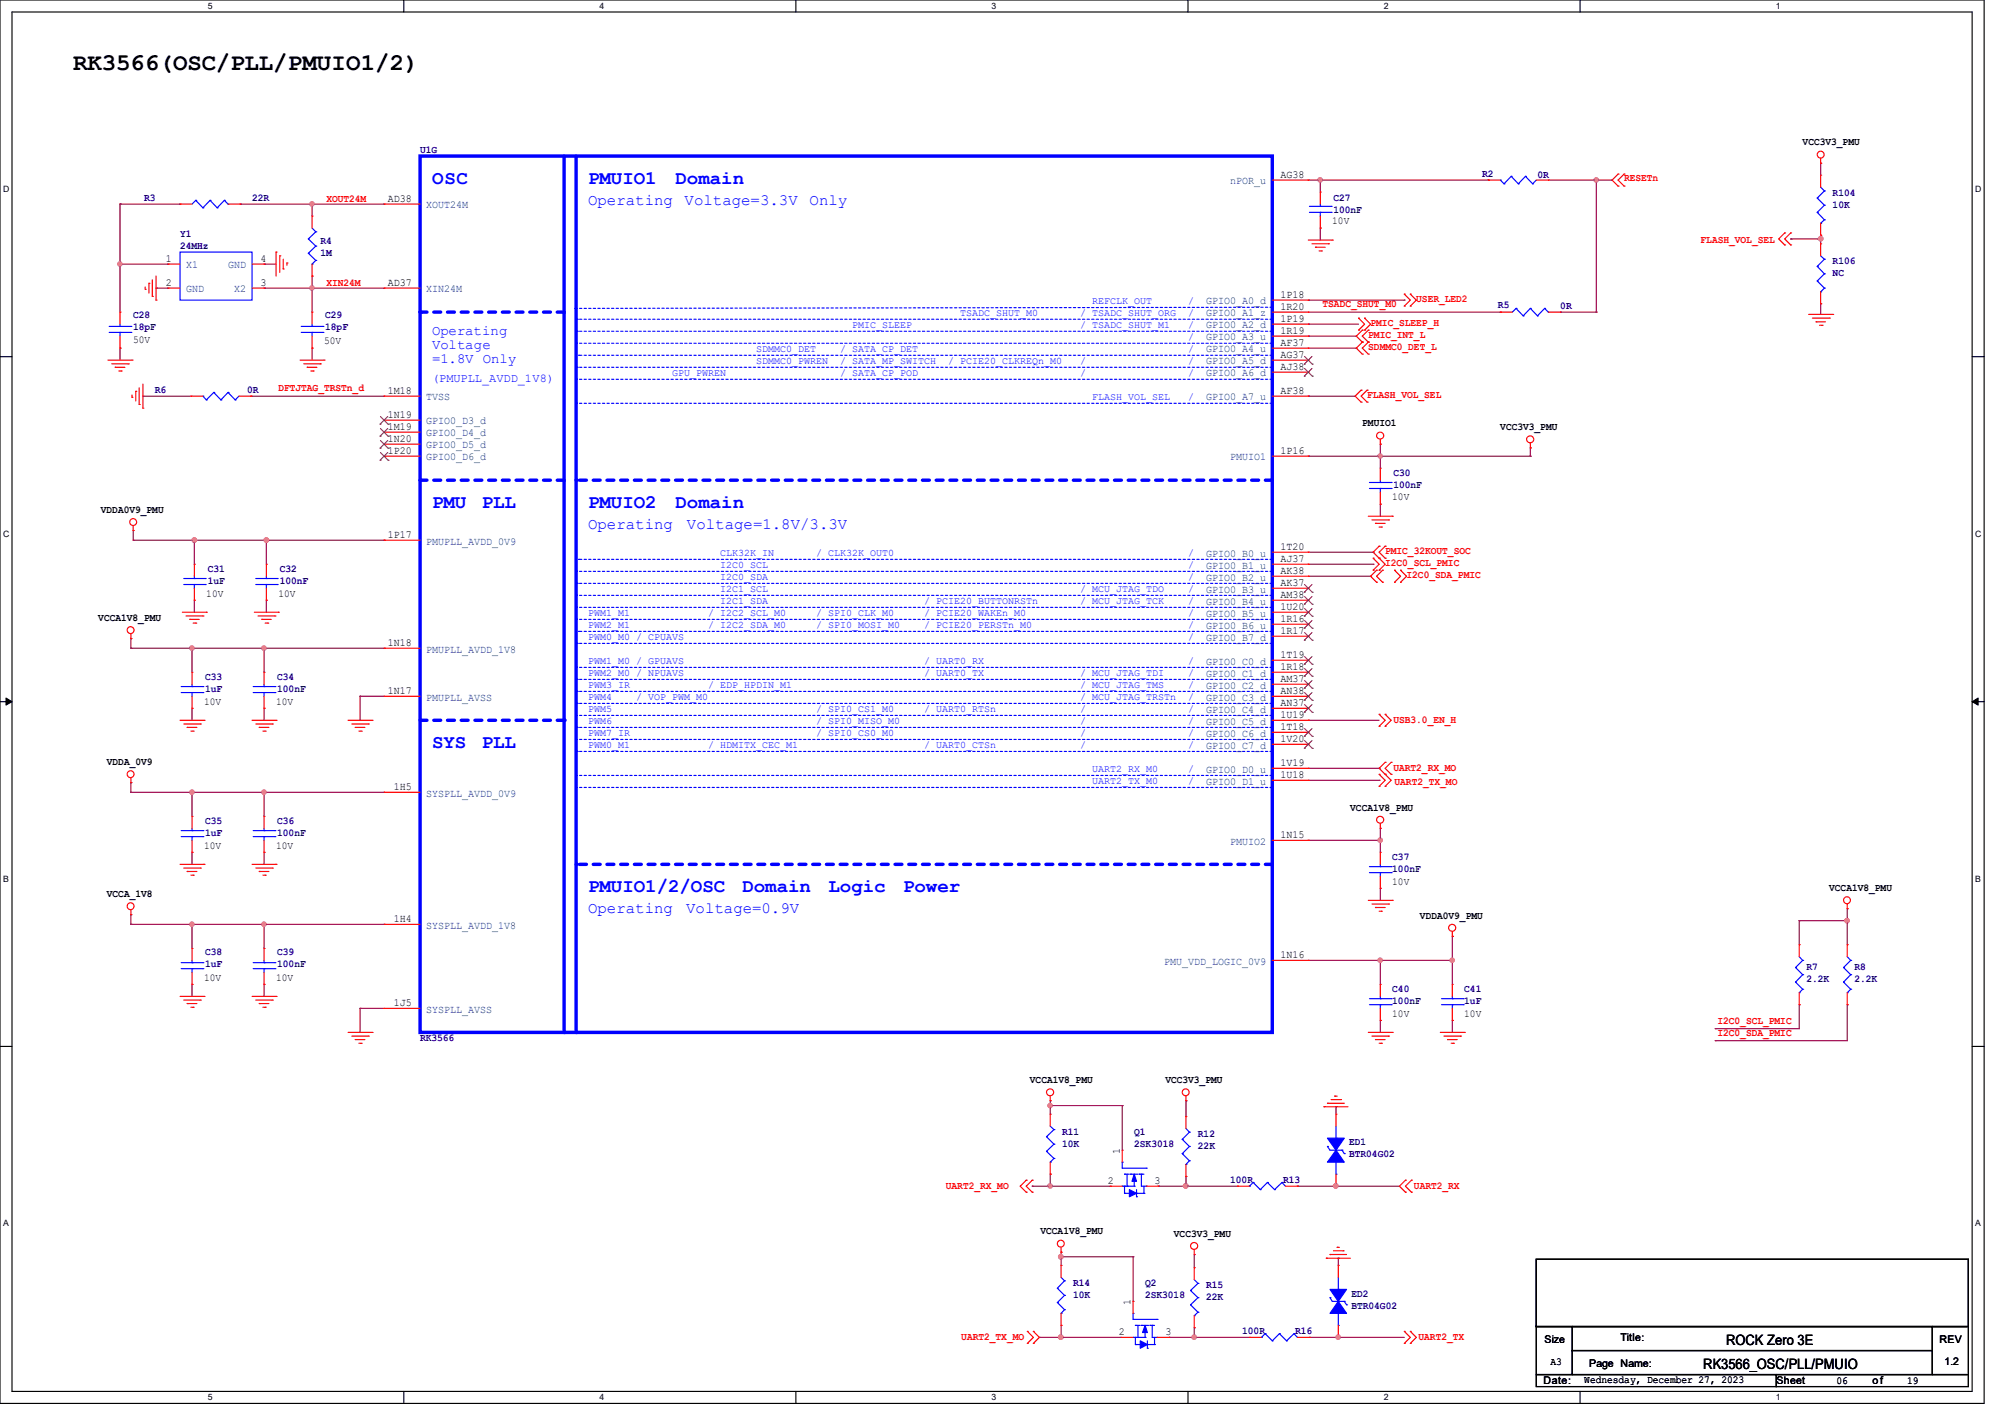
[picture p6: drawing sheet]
<svg xmlns="http://www.w3.org/2000/svg" width="297mm" height="210mm" viewBox="0 0 297 210" stroke-linecap="round" stroke-linejoin="round" font-family="sans-serif">
<path d="M0 0h293.9v207.9h-293.9zM1.8 1.8h290.3v204.3h-290.3z" fill="none" stroke="#000" stroke-width=".17"/>
<g fill="#fff">
<path d="M30.8 .2h.7v1.4h-.7z"/>
<path d="M30.8 206.2h.7v1.4h-.7z"/>
</g>
<path d="M59.8 0v1.8M59.8 206.1v1.8" fill="none" stroke="#000" stroke-width=".17"/>
<g fill="#fff">
<path d="M88.8 .2h.7v1.4h-.7z"/>
<path d="M88.8 206.2h.7v1.4h-.7z"/>
</g>
<path d="M117.9 0v1.8M117.9 206.1v1.8" fill="none" stroke="#000" stroke-width=".17"/>
<g fill="#fff">
<path d="M146.9 .2h.7v1.4h-.7z"/>
<path d="M146.9 206.2h.7v1.4h-.7z"/>
</g>
<path d="M176 0v1.8M176 206.1v1.8" fill="none" stroke="#000" stroke-width=".17"/>
<g fill="#fff">
<path d="M205 .2h.7v1.4h-.7z"/>
<path d="M205 206.2h.7v1.4h-.7z"/>
</g>
<path d="M234.1 0v1.8M234.1 206.1v1.8" fill="none" stroke="#000" stroke-width=".17"/>
<g fill="#fff">
<path d="M263.1 .2h.6v1.4h-.6z"/>
<path d="M263.1 206.2h.6v1.4h-.6z"/>
<path d="M.5 27.3h.9v1.4h-.9z"/>
<path d="M292.6 27.3h.9v1.4h-.9z"/>
<path d="M.5 78.4h.9v1.4h-.9z"/>
<path d="M292.6 78.4h.9v1.4h-.9z"/>
</g>
<path d="M0 52.8h1.8M292.1 52.8h1.8" fill="none" stroke="#000" stroke-width=".17"/>
<g fill="#fff">
<path d="M.5 129.5h.8v1.4h-.8z"/>
<path d="M292.6 129.5h.8v1.4h-.8z"/>
</g>
<path d="M0 103.9h1.8M292.1 103.9h1.8" fill="none" stroke="#000" stroke-width=".17"/>
<path d="M.9 103.4l.9 .5-.9 .5zM292.1 103.9l.9-.5v1z" fill="#000" stroke="#000" stroke-width=".15"/>
<g fill="#fff">
<path d="M.5 180.5h.8v1.4h-.8z"/>
<path d="M292.6 180.5h.8v1.4h-.8z"/>
</g>
<path d="M0 155h1.8M292.1 155h1.8M227.6 186.5h64v10h-64zM227.6 196.5h5.3v7.1h-5.3zM232.9 196.5h53.4v3.5h-53.4zM286.3 196.5h5.3v7.1h-5.3zM227.6 203.6h35.5v1.8h-35.5zM232.9 200h53.4v3.6h-53.4zM263.1 203.6h28.5v1.8h-28.5z" fill="none" stroke="#000" stroke-width=".17"/>
<g fill="none" stroke="#800040" stroke-width=".17">
<path d="M17.8 39.1h.1M17.8 30.2h.1M17.8 30.2v16M17.8 30.2h8.9M17.8 39.1h7.1M35.6 30.2h.1M35.6 30.2h21.3M39.1 39.1h.1M39.1 39.1h1.8M46.2 30.2h.1M46.2 30.2v1.8M193.8 26.7h26.7"/>
<path d="M195.6 26.7h.1M195.6 33.8h.1M195.6 26.7v1.7M195.6 33.8v1.8M220.5 26.7h.1M229.4 26.7h9.4M236.5 26.7h.1M236.5 26.7v19.5M265.3 35.4h.1M265.3 35.4h4.4M269.7 24.2h.1M269.7 34.8h.1"/>
<path d="M269.7 35.4h.1M269.7 24.2v1.8M269.7 34.8v1.3M17.8 51.6h.1M17.8 51.6v1.7M21.2 58.7h.1M21.2 58.7h7.1M23.1 42.7h.1M23.1 42.7h1.8M37.2 58.7h.1M37.2 58.7h19.7M39.1 42.7h.1"/>
<path d="M39.1 42.7h17.8M46.2 51.6h.1M46.2 40.9h.1M46.2 42.7h.1M46.2 40.9v5.3M46.2 51.6v1.7M193.8 58.7h.1M193.8 48h.1M193.8 49.8h.1M193.8 58.7h6.9M193.8 46.2h28.4M193.8 48h7.5"/>
<path d="M193.8 49.8h7.1M193.8 51.6h7.1M193.8 44.4h14.2M200.9 51.6h.1M208 44.4h.1M222.2 46.2h.1M231.1 46.2h.1M231.1 46.2h5.4M236.5 46.2h.1M269.7 45h.1M269.7 45v1.6M19.7 78.6h.1"/>
<path d="M19.7 78.6v1.4M193.8 67.6h.1M193.8 67.6h32.9M204.5 65.8h.1M204.5 67.6h.1M204.5 74.7h.1M204.5 65.8v3.5M204.5 74.7v1.8M226.7 67.6h.1M226.7 66.3h.1M226.7 66.3v1.3M19.4 96h.1"/>
<path d="M19.4 94.6h.1M19.4 96h37.5M19.4 94.6v1.4M19.7 80h.1M19.7 80h37.2M28.4 96h.1M28.4 96v3.6M28.8 80h.1M28.8 88.9h.1M28.8 80v3.6M28.8 88.9v1.8M39.1 96h.1"/>
<path d="M39.1 96v3.6M39.5 80h.1M39.5 88.9h.1M39.5 80v3.6M39.5 88.9v1.8M56.9 96h.1M56.9 80h.1M193.8 81.8h9.6M193.8 83.6h9.6M193.8 85.3h9.2M203 85.3h.1M203.4 81.8h.1"/>
<path d="M203.4 83.6h.1M19.4 117.3h.1M19.4 115.9h.1M19.4 115.9v1.4M19.4 117.3h37.5M28.4 104.9h.1M28.4 117.3h.1M28.4 104.9v1.8M28.4 117.3v3.6M39.1 104.9h.1M39.1 117.3h.1M39.1 104.9v1.8"/>
<path d="M39.1 117.3v3.6M53.3 103.1h.1M53.3 103.1h3.6M53.3 103.1v3.6M56.9 117.3h.1M193.8 106.7h.1M193.8 106.7h10.5M193.8 113.8h10.5M193.8 115.6h10.5M204.3 113.8h.1M204.3 115.6h.1M19.4 136.9h.1"/>
<path d="M19.4 135.5h.1M19.4 135.5v1.4M19.4 136.9h37.5M28.4 126.2h.1M28.4 136.9h.1M28.4 126.2v1.8M28.4 136.9v3.6M39.1 136.9h.1M39.1 126.2h.1M39.1 126.2v1.8M39.1 136.9v3.6M56.9 136.9h.1"/>
<path d="M193.8 124.5h.1M193.8 124.5h10.7M204.5 124.5h.1M204.5 131.6h.1M204.5 122.7h.1M204.5 122.7v3.5M204.5 131.6v1.7M215.1 138.7h.1M215.1 138.7v7.1M266.5 136.4h.1M266.5 136.4v3.5M266.5 136.4h7.1"/>
<path d="M273.6 134.6h.1M273.6 136.4h.1M273.6 134.6v5.3M28.4 145.8h.1M28.4 145.8v1.8M39.1 145.8h.1M39.1 145.8v1.8M53.3 149.4h.1M53.3 149.4v3.5M53.3 149.4h3.6M193.8 142.2h21.3M204.5 142.2h.1"/>
<path d="M204.5 151.1h.1M204.5 142.2v3.6M204.5 151.1v1.8M215.1 142.2h.1M215.1 151.1h.1M215.1 151.1v1.8M254.1 152.4h.1M254.1 154.1h.1M266.5 148.8h.1M266.5 148.8v3.6h-12.4M273.6 148.8h.1M273.6 148.8v5.3h-19.5"/>
<path d="M152.9 175.7h.1M152.9 175.7h11.6M155.6 163h.1M155.6 173.9h.1M155.6 175.7h.1M155.6 163.7h.1M155.6 163v2M155.6 173.9v1.8M155.6 163.7h10.6M166.2 163.7h.1M166.2 163.7v6.6M171.6 175.7h.1"/>
<path d="M171.6 175.7h11.7M175.7 163h.1M175.7 174.2h.1M175.7 175.7h.1M175.7 163v2.4M175.7 174.2v1.5M192.2 175.7h.1M192.2 175.7h15.1M197.9 175.7h.1M197.9 163.9h.1M197.9 163.9v1.1M154 198.1h.1"/>
<path d="M154 198.1h12.1M157.2 185.5h.1M157.2 196.3h.1M157.2 198.1h.1M157.2 186.1h.1M157.2 185.5v1.9M157.2 196.3v1.8M157.2 186.1h10.7M167.9 186.1h.1M167.9 186.1v6.6M173.2 198.1h.1M173.2 198.1h11.9"/>
<path d="M176.9 185.8h.1M176.9 196.6h.1M176.9 198.1h.1M176.9 185.8v1.9M176.9 196.6v1.5M194 198.1h.1M194 198.1h14M198.2 198.1h.1M198.2 186.4h.1M198.2 186.4v1"/>
</g>
<g fill="#f0f" stroke="#f0f" stroke-width=".17">
<circle cx="46.2" cy="30.2" r=".32"/>
<circle cx="46.2" cy="42.7" r=".32"/>
<circle cx="17.8" cy="39.1" r=".32"/>
<circle cx="39.5" cy="80" r=".34"/>
<circle cx="28.8" cy="80" r=".34"/>
<circle cx="39.1" cy="96" r=".32"/>
<circle cx="28.4" cy="96" r=".32"/>
<circle cx="39.1" cy="136.9" r=".32"/>
<circle cx="28.4" cy="136.9" r=".32"/>
<circle cx="39.1" cy="117.3" r=".32"/>
<circle cx="28.4" cy="117.3" r=".32"/>
<circle cx="195.6" cy="26.6" r=".32"/>
<circle cx="204.4" cy="67.5" r=".32"/>
<circle cx="204.4" cy="124.4" r=".32"/>
<circle cx="204.4" cy="142.2" r=".32"/>
<circle cx="215.1" cy="142.2" r=".32"/>
<circle cx="273.6" cy="136.4" r=".34"/>
<circle cx="236.5" cy="26.6" r=".32"/>
<circle cx="155.6" cy="163.7" r=".32"/>
<circle cx="175.6" cy="175.6" r=".34"/>
<circle cx="155.6" cy="175.6" r=".32"/>
<circle cx="157.1" cy="198" r=".34"/>
<circle cx="157.1" cy="186.1" r=".34"/>
<circle cx="176.9" cy="198" r=".32"/>
<circle cx="197.9" cy="175.6" r=".34"/>
<circle cx="198.2" cy="198" r=".32"/>
<circle cx="269.7" cy="35.3" r=".34"/>
</g>
<g fill="none" stroke="#f00" stroke-width=".17">
<path d="M40.9 37.3h.1M40.9 37.3v3.6M41.4 37.9h.1M41.4 37.9v2.4M42 39.8h.1M42 38.4v1.4M42.5 38.9h.1M42.5 38.9v.4M193.8 35.6h3.6M194.4 36.1h2.4M194.9 36.6h.1M194.9 36.6h1.4"/>
<path d="M195.4 37.2h.3M195.7 37.2h.1M196.8 36.1h.1M197.4 35.6h.1M220.5 26.7h.1M220.5 26.7h1.7M227.6 26.7h1.8M229.4 26.7h.1M239.7 25.8h.1M239.7 27.6h.1M239.7 25.8l-.9 .9 .9 .9M240.6 27.6h.1"/>
<path d="M240.6 25.8h.1M240.6 25.8l-.9 .9 .9 .9M264.4 36.3h.1M264.4 34.5h.1M264.4 34.5l-.9 .9 .9 .9M265.3 36.3h.1M265.3 34.5h.1M265.3 34.5l-.9 .9 .9 .9M269.7 24.2h.1M269.7 36.1h.1M269.7 26h.1M269.7 34.8h.1"/>
<path d="M269.7 23.5v.7M269.7 26v1.7M269.7 33.1v1.7M269.7 36.1v1.8M16 53.3h3.6M16.6 53.9h2.4M17.1 54.4h.1M17.1 54.4h1.4M17.6 54.9h.3M17.9 54.9h.1M19 53.9h.1M19.6 53.3h.1"/>
<path d="M19.6 58.8h.1M19.6 58.5v.3M20.1 58h.1M20.1 58v1.4M20.6 59.9h.1M20.6 57.4v2.5M21.2 56.9v3.6M21.5 42.8h.1M21.5 42.5v.3M22.1 42h.1M22.1 42v1.4M22.6 43.9h.1"/>
<path d="M22.6 41.4v2.5M23.1 44.4h.1M23.1 40.9v3.5M44.4 53.3h3.6M45 53.9h2.5M45.5 54.4h.1M45.5 54.4h1.4M46.1 54.9h.3M46.4 54.9h.1M47.5 53.9h.1M48 53.3h.1M201.3 48.9h.1"/>
<path d="M201.3 47.1h.1M201.3 47.1l.8 .9-.8 .9M201.6 57.8h.1M201.6 59.6h.1M201.6 57.8l-.9 .9 .9 .9M201.8 48.9h.1M201.8 50.7h.1M201.8 52.5h.1M201.8 48.9l-.9 .9 .9 .9M201.8 50.7l-.9 .9 .9 .9M202.1 48.9h.1M202.1 47.1h.1"/>
<path d="M202.1 47.1l.9 .9-.9 .9M202.5 59.6h.1M202.5 57.8h.1M202.5 57.8l-.9 .9 .9 .9M202.7 50.7h.1M202.7 48.9h.1M202.7 52.5h.1M202.7 48.9l-.9 .9 .9 .9M202.7 50.7l-.9 .9 .9 .9M208 45.3h.1M208 43.6h.1M208 43.6l.9 .8-.9 .9"/>
<path d="M208.9 45.3h.1M208.9 43.6h.1M208.9 43.6l.9 .8-.9 .9M267.9 46.6h3.6M268.5 47.1h2.5M269 47.7h.1M269 47.7h1.4M269.5 48.2h.4M269.7 45h.1M269.7 43.2v1.8M269.9 48.2h.1M271 47.1h.1"/>
<path d="M271.5 46.6h.1M19.7 78.6h.1M19.7 77.9v.7M21.2 60.5h.1M202.7 76.5h3.5M203.2 77h2.5M203.8 77.5h.1M203.8 77.5h1.4M204.3 78.1h.3M204.5 65.8h.1M204.5 65.1v.7M204.6 78.1h.1"/>
<path d="M205.7 77h.1M206.2 76.5h.1M226.7 66.3h.1M226.7 65.6v.7M19.4 94.6h.1M19.4 93.9v.7M27 90.7h3.6M27.6 91.2h2.5M28.1 91.7h.1M28.1 91.7h1.4M28.6 92.3h.4M28.8 83.6h.1"/>
<path d="M28.8 88.9h.1M28.8 83.6v1.7M28.8 87.1v1.8M29 92.3h.1M30.1 91.2h.1M30.6 90.7h.1M37.7 90.7h3.5M38.2 91.2h2.5M38.8 91.7h.1M38.8 91.7h1.4M39.3 92.3h.4M39.5 83.6h.1"/>
<path d="M39.5 88.9h.1M39.5 83.6v1.7M39.5 87.1v1.8M39.7 92.3h.1M40.7 91.2h.1M41.2 90.7h.1M203.4 84.5h.1M203.4 82.7h.1M203.4 82.7l.9 .9-.9 .9M203.9 84.5h.1M203.9 86.2h.1M203.9 84.5l-.9 .8 .9 .9"/>
<path d="M204.3 84.5h.1M204.3 82.7h.1M204.3 80.9h.1M204.3 80.9l-.9 .9 1.8 1.8-.9 .9M204.8 86.2h.1M204.8 84.5h.1M204.8 84.5l-.9 .8 .9 .9M205.2 82.7h.1M205.2 80.9h.1M205.2 80.9l-.9 .9 .9 .9M206.6 86.2h.1M206.6 84.5h.1"/>
<path d="M206.6 84.5l.9 .8-.9 .9M207.5 86.2h.1M207.5 84.5h.1M207.5 84.5l.9 .8-.9 .9M19.4 115.9h.1M19.4 115.2v.7M26.7 106.7h3.5M27.2 107.2h2.5M27.7 107.7h.1M27.7 107.7h1.5M28.3 108.3h.3M28.6 108.3h.1"/>
<path d="M29.7 107.2h.1M30.2 106.7h.1M37.3 106.7h3.6M37.9 107.2h2.4M38.4 107.7h.1M38.4 107.7h1.4M38.9 108.3h.4M39.3 108.3h.1M40.3 107.2h.1M40.9 106.7h.1M51.6 106.7h3.5M52.1 107.2h2.5"/>
<path d="M52.6 107.7h.1M52.6 107.7h1.5M53.2 108.3h.3M53.5 108.3h.1M54.6 107.2h.1M55.1 106.7h.1M204.3 107.6h.1M204.3 105.8h.1M204.3 116.5h.1M204.3 114.7h.1M204.3 105.8l.9 .9-.9 .9M204.3 114.7l.9 .9-.9 .9"/>
<path d="M205.2 107.6h.1M205.2 105.8h.1M205.2 116.5h.1M205.2 114.7h.1M205.2 112.9h.1M205.2 105.8l.9 .9-.9 .9M205.2 112.9l-.9 .9 1.8 1.8-.9 .9M206.1 114.7h.1M206.1 112.9h.1M206.1 112.9l-.9 .9 .9 .9M19.4 135.5h.1M19.4 134.8v.7"/>
<path d="M26.7 128h3.5M27.2 128.6h2.5M27.7 129.1h.1M27.7 129.1h1.5M28.3 129.6h.3M28.4 120.9h.1M28.4 126.2h.1M28.4 120.9v1.8M28.4 124.5v1.7M28.6 129.6h.1M29.7 128.6h.1M30.2 128h.1"/>
<path d="M37.3 128h3.6M37.9 128.6h2.4M38.4 129.1h.1M38.4 129.1h1.4M38.9 129.6h.4M39.3 129.6h.1M40.3 128.6h.1M40.9 128h.1M202.7 133.3h3.5M203.2 133.9h2.5M203.8 134.4h.1M203.8 134.4h1.4"/>
<path d="M204.3 135h.3M204.5 122.7h.1M204.5 126.2h.1M204.5 131.6h.1M204.5 122v.7M204.5 126.2v1.8M204.5 129.8v1.8M204.6 135h.1M205.7 133.9h.1M206.2 133.3h.1M215.1 138.7h.1M215.1 138v.7"/>
<path d="M273.6 134.6h.1M273.6 139.9h.1M273.6 133.9v.7M273.6 139.9v1.8M26.7 147.6h3.5M27.2 148.1h2.5M27.7 148.6h.1M27.7 148.6h1.5M28.3 149.2h.3M28.6 149.2h.1M29.7 148.1h.1M30.2 147.6h.1"/>
<path d="M37.3 147.6h3.6M37.9 148.1h2.4M38.4 148.6h.1M38.4 148.6h1.4M38.9 149.2h.4M39.1 140.5h.1M39.1 145.8h.1M39.1 140.5v1.7M39.1 144v1.8M39.3 149.2h.1M40.3 148.1h.1M40.9 147.6h.1"/>
<path d="M51.6 152.9h3.5M52.1 153.5h2.5M52.6 154h.1M52.6 154h1.5M53.2 154.5h.3M53.5 154.5h.1M54.6 153.5h.1M55.1 152.9h.1M202.7 152.9h3.5M203.2 153.5h2.5M203.8 154h.1M203.8 154h1.4"/>
<path d="M204.3 154.5h.3M204.5 145.8h.1M204.5 151.1h.1M204.5 145.8v1.8M204.5 149.4v1.7M204.6 154.5h.1M205.7 153.5h.1M206.2 152.9h.1M213.4 152.9h3.5M213.9 153.5h2.5M214.4 154h.1M214.4 154h1.5"/>
<path d="M215 154.5h.3M215.1 145.8h.1M215.1 151.1h.1M215.1 145.8v1.8M215.1 149.4v1.7M215.3 154.5h.1M216.4 153.5h.1M216.9 152.9h.1M273.6 148.8h.1M273.6 147v1.8M152 176.6h.1M152 174.8h.1"/>
<path d="M152 174.8l-.9 .9 .9 .9M152.9 176.6h.1M152.9 174.8h.1M152.9 174.8l-.9 .9 .9 .9M155.6 163h.1M155.6 162.3v.7M164.5 175.7h.1M164.5 175.7h1.7M166.2 170.3h.1M166.2 170.3v1.8M169.8 175.7h1.8M171.6 175.7h.1"/>
<path d="M175.7 163h.1M175.7 162.3v.7M196.1 163.9h.1M196.1 163.9h3.6M196.6 163.4h.1M196.6 163.4h2.5M197.2 162.9h1.4M197.7 162.3h.1M197.7 162.3h.4M198.6 162.9h.1M208.2 174.8h.1M208.2 176.6h.1"/>
<path d="M208.2 174.8l-.9 .9 .9 .9M209.1 176.6h.1M209.1 174.8h.1M209.1 174.8l-.9 .9 .9 .9M152.2 199h.1M152.2 197.2h.1M152.2 197.2l.9 .9-.9 .9M153.1 197.2h.1M153.1 199h.1M153.1 197.2l.9 .9-.9 .9M157.2 185.5h.1M157.2 184.7v.8"/>
<path d="M176.9 185.8h.1M176.9 185.1v.7M196.5 186.4h.1M196.5 186.4h3.5M197 185.8h.1M197 185.8h2.5M197.5 185.3h1.5M198.1 184.7h.1M198.1 184.7h.3M199 185.3h.1M208 199h.1M208 197.2h.1"/>
<path d="M208 197.2l.9 .9-.9 .9M208.9 199h.1M208.9 197.2h.1M208.9 197.2l.9 .9-.9 .9"/>
<circle cx="269.7" cy="22.9" r=".51"/>
<circle cx="19.7" cy="77.3" r=".51"/>
<circle cx="204.5" cy="64.5" r=".52"/>
<circle cx="226.7" cy="65.1" r=".52"/>
<circle cx="19.3" cy="93.3" r=".51"/>
<circle cx="19.3" cy="114.7" r=".51"/>
<circle cx="19.3" cy="134.2" r=".51"/>
<circle cx="204.5" cy="121.4" r=".52"/>
<circle cx="215.1" cy="137.4" r=".52"/>
<circle cx="273.6" cy="133.3" r=".51"/>
<circle cx="155.6" cy="161.8" r=".52"/>
<circle cx="175.6" cy="161.8" r=".51"/>
<circle cx="157.1" cy="184.2" r=".51"/>
<circle cx="176.9" cy="184.5" r=".52"/>
</g>
<g fill="none" stroke="#00f" stroke-width=".17">
<path d="M222.2 26.7h.1M222.2 26.7l.6 .5M222.8 27.2h.1M223.9 26.1h.1M223.9 26.1l1 1.1M223.9 26.1l-1.1 1.1M224.9 27.2h.1M226 26.1h.1M226 26.1l1 1.1M226 26.1l-1.1 1.1M227 27.2h.1M227.6 26.7l-.6 .5"/>
<path d="M269.2 39.5h.1M269.2 29.3h.1M269.2 31.5h.1M269.2 39.5l1.1 1.1M269.2 29.3l1.1 1.1M269.2 31.5l1.1 1.1M269.7 33.1h.1M269.7 37.9l.6 .5M269.7 27.7l.6 .6M270.3 38.4h.1M270.3 28.3h.1M270.3 30.4h.1"/>
<path d="M270.3 32.6h.1M270.3 38.4l-1.1 1.1M270.3 28.3l-1.1 1M270.3 30.4l-1.1 1.1M270.3 32.6l-.6 .5M269.2 41.6h.1M269.2 41.6l1.1 1.1M269.7 43.2h.1M270.3 40.6h.1M270.3 42.7h.1M270.3 40.6l-1.1 1M270.3 42.7l-.6 .5"/>
<path d="M27.2 86.6h3.2M27.2 85.7h3.2M28.8 85.7h.1M28.8 86.6h.1M28.8 85.3v.4M28.8 86.6v.5M30.4 86.6h.1M30.4 85.7h.1M37.9 86.6h3.2M37.9 85.7h3.2M39.5 85.7h.1M39.5 86.6h.1"/>
<path d="M39.5 85.3v.4M39.5 86.6v.5M41.1 86.6h.1M41.1 85.7h.1M26.8 123.9h3.3M26.8 123h3.3M28.4 123h.1M28.4 123.9h.1M28.4 122.7v.3M28.4 123.9v.6M30.1 123.9h.1M30.1 123h.1"/>
<path d="M202.9 129.2h3.2M202.9 128.4h3.2M204.5 128.4h.1M204.5 129.2h.1M204.5 128v.4M204.5 129.2v.6M206.1 129.2h.1M206.1 128.4h.1M37.5 143.5h3.2M37.5 142.6h3.2M39.1 142.6h.1M39.1 143.5h.1"/>
<path d="M39.1 142.2v.4M39.1 143.5v.5M40.7 143.5h.1M40.7 142.6h.1M202.9 148.8h3.2M202.9 147.9h3.2M204.5 147.9h.1M204.5 148.8h.1M204.5 147.6v.3M204.5 148.8v.6M206.1 148.8h.1M206.1 147.9h.1"/>
<path d="M213.5 148.8h3.2M213.5 147.9h3.2M215.1 147.9h.1M215.1 148.8h.1M215.1 147.6v.3M215.1 148.8v.6M216.7 148.8h.1M216.7 147.9h.1M273.1 143.3h.1M273.1 145.5h.1M273.1 143.3l1.1 1.1M273.1 145.5l1.1 1"/>
<path d="M273.6 147h.1M273.6 141.7l.6 .5M274.2 142.2h.1M274.2 144.4h.1M274.2 146.5h.1M274.2 142.2l-1.1 1.1M274.2 144.4l-1.1 1.1M274.2 146.5l-.6 .5M166.2 175.7h.1M166.2 172.1h.1M166.2 175.7h1.8M166.2 172.1v.9h3.6"/>
<path d="M166.6 173.9h.1M166.6 176.7h.1M166.6 175.7h.1M166.6 173.9h.7M166.6 176.7h.7M166.6 175.7v1M167 175.7h.1M167 173.9v1.8M167.5 173.9h.1M167.5 173.9h1.1M168 175.7h.1M168 173.9v1.8"/>
<path d="M168.4 176.7h.1M168.4 177.2h.1M168.4 176.7h1.1M168.4 176.2v1M168.7 173.9h.1M168.7 173.9h.8M169.1 173.9h.1M169.1 173.9v1.8h.7M169.5 176.7h.1M169.5 175.7v1M169.8 173h.1M169.8 175.7h.1"/>
</g>
<g fill="#00f" stroke="#00f" stroke-width=".17">
<path d="M168 173.9l.4 1.1h-.7z"/>
<path d="M167.3 176.2l1.1 .5-1.1 .5z"/>
</g>
<path d="M188.5 71.1h-103.2" fill="none" stroke="#00f" stroke-width=".51" stroke-dasharray="1 1"/>
<circle cx="85.3" cy="71.1" r=".25" fill="#00f" stroke-dasharray="1 1"/>
<path d="M188.5 128h-103.2" fill="none" stroke="#00f" stroke-width=".51" stroke-dasharray="1 1"/>
<circle cx="85.3" cy="128" r=".25" fill="#00f" stroke-dasharray="1 1"/>
<g fill="none" stroke="#00f" stroke-width=".17" stroke-dasharray=".3 .3">
<path d="M85.2 45.7h.1M85.3 59.7h.1M85.3 56.2h.1M85.3 50.8h.1M85.5 54.4h.1M85.5 49.1h.1M85.5 47.3h.1M85.7 52.6h.1M188.5 59.7h-103.2M188.5 56.2h-103.2M188.5 54.4h-103M188.5 52.6h-102.8"/>
<path d="M188.5 50.8h-103.2M188.5 49.1h-103M188.5 47.3h-103M188.5 45.5l-103.3 .2M85.3 84.6h.1M85.3 98.8h.1M85.3 88.2h.1M85.3 91.7h.1M85.3 90h.1M85.5 86.4h.1M85.5 95.3h.1M85.7 93.5h.1"/>
<path d="M85.7 82.8h.1M188.5 84.6h-103.2M188.5 98.8h-103.2M188.5 88.2h-103.2M188.5 86.4h-103M188.5 95.3h-103M188.5 91.7h-103.2M188.5 93.5h-102.8M188.5 90h-103.2M188.5 82.8h-102.8M85.3 109.5h.1M85.3 114.9h.1"/>
<path d="M85.3 116.6h.1M85.3 106h.1M85.5 107.7h.1M85.5 104.2h.1M85.5 102.4h.1M85.5 111.3h.1M85.5 100.6h.1M188.5 107.7h-103M188.5 109.5h-103.2M188.5 114.9h-103.2M188.5 104.2h-103M188.5 116.6h-103.2"/>
<path d="M188.5 102.4h-103M188.5 111.3h-103M188.5 106h-103.2M188.5 100.6h-103"/>
</g>
<path d="M62.2 23.1h126.3v129.8h-126.3z" fill="none" stroke="#00f" stroke-width=".51"/>
<path d="M62.2 106.7h21.4" fill="none" stroke="#00f" stroke-width=".51" stroke-dasharray="1 1"/>
<circle cx="83.6" cy="106.7" r=".25" fill="#00f" stroke-dasharray="1 1"/>
<path d="M83.6 71.1h-21.4" fill="none" stroke="#00f" stroke-width=".51" stroke-dasharray="1 1"/>
<circle cx="62.2" cy="71.1" r=".25" fill="#00f" stroke-dasharray="1 1"/>
<path d="M85.3 23.1v129.8" fill="none" stroke="#00f" stroke-width=".51"/>
<circle cx="85.3" cy="152.9" r=".25" fill="#00f"/>
<path d="M83.6 23.1v129.8" fill="none" stroke="#00f" stroke-width=".51"/>
<circle cx="83.6" cy="152.9" r=".25" fill="#00f"/>
<path d="M83.6 46.2h-21.4" fill="none" stroke="#00f" stroke-width=".51" stroke-dasharray="1 1"/>
<circle cx="62.2" cy="46.2" r=".25" fill="#00f" stroke-dasharray="1 1"/>
<g fill="none" stroke="#f00" stroke-width=".17">
<path d="M24.9 39.1h.1M24.9 39.1h1.8M26.7 30.2h.1M26.7 30.2h1.7M33.8 30.2h1.8M35.6 30.2h.1M37.3 39.1h1.8M39.1 39.1h.1M46.2 32h.1M46.2 32v1.8M46.2 39.1v1.8M56.9 30.2h.1"/>
<path d="M56.9 30.2h5.3M188.5 26.7h5.3M193.8 26.7h.1M195.6 28.4h.1M195.6 33.8h.1M195.6 28.4v1.8M195.6 32v1.8M17.8 46.2h.1M17.8 51.6h.1M17.8 46.2v1.8M17.8 49.8v1.8M24.9 42.7h.1"/>
<path d="M24.9 42.7h1.8M28.3 58.7h.1M28.3 58.7h1.8M35.4 58.7h1.8M37.2 58.7h.1M37.3 42.7h1.8M39.1 42.7h.1M46.2 46.2h.1M46.2 51.6h.1M46.2 40.9h.1M46.2 46.2v1.8M46.2 49.8v1.8"/>
<path d="M56.9 42.7h.1M56.9 58.7h.1M56.9 42.7h5.3M56.9 58.7h5.3M188.5 58.7h5.3M188.5 44.4h5.3M188.5 46.2h5.3M188.5 48h5.3M188.5 49.8h5.3M188.5 51.6h5.3M188.5 53.3h5.3M188.5 55.1h5.3"/>
<path d="M193.8 58.7h.1M193.8 44.4h.1M193.8 46.2h.1M193.8 48h.1M193.8 49.8h.1M193.8 51.6h.1M193.8 53.3h.1M193.8 55.1h.1M222.2 46.2h.1M222.2 46.2h1.8M229.4 46.2h1.7M231.1 46.2h.1"/>
<path d="M56.9 62.2h.1M56.9 64h.1M56.9 65.8h.1M56.9 67.6h.1M56.9 67.6h5.3M56.9 62.2h5.3M56.9 64h5.3M56.9 65.8h5.3M188.5 67.6h5.3M193.8 67.6h.1M204.5 69.3h.1M204.5 74.7h.1"/>
<path d="M204.5 69.3v1.8M204.5 72.9v1.8M28.4 99.6h.1M28.4 99.6v1.7M39.1 99.6h.1M39.1 99.6v1.7M56.9 80h.1M56.9 96h.1M56.9 80h5.3M56.9 96h5.3M188.5 81.8h5.3M188.5 83.6h5.3"/>
<path d="M188.5 85.3h5.3M188.5 87.1h5.3M188.5 88.9h5.3M188.5 90.7h5.3M188.5 92.5h5.3M188.5 94.2h5.3M188.5 97.8h5.3M188.5 99.6h5.3M193.8 81.8h.1M193.8 83.6h.1M193.8 85.3h.1M193.8 87.1h.1"/>
<path d="M193.8 88.9h.1M193.8 90.7h.1M193.8 92.5h.1M193.8 94.2h.1M193.8 97.8h.1M193.8 99.6h.1M28.4 104.9h.1M28.4 103.1v1.8M39.1 104.9h.1M39.1 103.1v1.8M56.9 103.1h.1M56.9 117.3h.1"/>
<path d="M56.9 103.1h5.3M56.9 117.3h5.3M188.5 103.1h5.3M188.5 101.3h5.3M188.5 104.9h5.3M188.5 106.7h5.3M188.5 108.5h5.3M188.5 110.2h5.3M188.5 113.8h5.3M188.5 115.6h5.3M193.8 101.3h.1M193.8 103.1h.1"/>
<path d="M193.8 104.9h.1M193.8 106.7h.1M193.8 108.5h.1M193.8 110.2h.1M193.8 113.8h.1M193.8 115.6h.1M39.1 120.9h.1M39.1 126.2h.1M39.1 120.9v1.8M39.1 124.5v1.7M56.9 136.9h.1M56.9 136.9h5.3"/>
<path d="M188.5 124.5h5.3M193.8 124.5h.1M266.5 139.9h.1M266.5 139.9v1.8M28.4 140.5h.1M28.4 145.8h.1M28.4 140.5v1.7M28.4 144v1.8M56.9 149.4h.1M56.9 149.4h5.3M188.5 142.2h5.3M193.8 142.2h.1"/>
<path d="M266.5 148.8h.1M266.5 147v1.8M155.6 165h.1M155.6 173.9h.1M155.6 165v1.8M155.6 172.1v1.8M175.7 165.4h.1M175.7 174.2h.1M175.7 165.4v1.7M175.7 172.5v1.7M183.3 175.7h.1M183.3 175.7h1.8"/>
<path d="M190.4 175.7h1.8M192.2 175.7h.1M197.9 165h.1M197.9 175.7h.1M197.9 165v1.8M197.9 173.9v1.8M157.2 187.4h.1M157.2 196.3h.1M157.2 187.4v1.8M157.2 194.5v1.8M166.1 198.1h.1M166.1 198.1h1.8"/>
<path d="M167.9 192.7h.1M167.9 192.7v1.8M171.4 198.1h1.8M173.2 198.1h.1M176.9 187.7h.1M176.9 196.6h.1M176.9 187.7v1.8M176.9 194.9v1.7M185.1 198.1h.1M185.1 198.1h1.8M192.2 198.1h1.8M194 198.1h.1"/>
<path d="M198.2 187.4h.1M198.2 198.1h.1M198.2 187.4v1.8M198.2 196.3v1.8"/>
</g>
<g fill="none" stroke="#804000" stroke-width=".15">
<path d="M193.2 53.9h.1M193.2 55.7h.1M193.3 52.8l1.1 1.1M193.3 54.6l1.1 1.1M194.4 52.8l-1.2 1.1M194.4 54.6l-1.2 1.1M194.4 53.9h.1M194.4 55.7h.1M56.3 62.8h.1M56.3 64.6h.1M56.3 66.4h.1M56.3 68.2h.1"/>
<path d="M56.3 61.7l1.2 1.1M56.3 63.5l1.2 1.1M56.3 65.2l1.2 1.2M56.3 67l1.2 1.2M57.4 61.7l-1.1 1.1M57.4 63.5l-1.1 1.1M57.4 65.2l-1.1 1.2M57.4 67l-1.1 1.2M57.5 62.8h.1M57.5 64.6h.1M57.5 66.4h.1M57.5 68.2h.1"/>
<path d="M193.2 87.7h.1M193.2 89.5h.1M193.2 91.3h.1M193.2 93h.1M193.2 94.8h.1M193.2 98.4h.1M193.3 86.6l1.1 1.1M193.3 88.3l1.1 1.2M193.3 90.1l1.1 1.2M193.3 91.9l1.1 1.1M193.3 93.7l1.1 1.1M193.3 97.2l1.1 1.2"/>
<path d="M193.3 99l1.1 1.2M194.4 86.6l-1.2 1.1M194.4 88.3l-1.2 1.2M194.4 90.1l-1.2 1.2M194.4 91.9l-1.2 1.1M194.4 93.7l-1.2 1.1M194.4 97.2l-1.2 1.2M194.4 99l-1.2 1.2M194.4 87.7h.1M194.4 89.5h.1M194.4 91.3h.1M194.4 93h.1"/>
<path d="M194.4 94.8h.1M194.4 98.4h.1M193.2 100.2h.1M193.2 101.9h.1M193.2 103.7h.1M193.2 105.5h.1M193.2 109.1h.1M193.2 110.8h.1M193.3 100.8l1.1 1.1M193.3 102.6l1.1 1.1M193.3 104.4l1.1 1.1M193.3 107.9l1.1 1.2"/>
<path d="M193.3 109.7l1.1 1.1M194.4 100.8l-1.2 1.1M194.4 102.6l-1.2 1.1M194.4 104.4l-1.2 1.1M194.4 107.9l-1.2 1.2M194.4 109.7l-1.2 1.1M194.4 100.2h.1M194.4 101.9h.1M194.4 103.7h.1M194.4 105.5h.1M194.4 109.1h.1M194.4 110.8h.1"/>
</g>
<g fill="none" stroke="#00f" stroke-width=".17">
<path d="M26.7 37.3h10.6v7.1h-10.6zM29 29.7h.1M29 29.7l-.6 .5M29 29.7l1.1 1.1M30.1 30.8h.1M31.1 29.7h.1M31.1 29.7l-1 1.1M31.1 29.7l1.1 1.1M32.2 30.8h.1M33.2 29.7h.1M33.2 29.7l-1 1.1M33.2 29.7l.6 .5"/>
<path d="M33.8 30.2h.1M45.7 35.4h.1M45.7 37.5h.1M45.7 35.4l1.1 1M45.7 37.5l1.1 1.1M46.2 39.1h.1M46.2 33.8l.6 .5M46.8 34.3h.1M46.8 36.4h.1M46.8 38.6h.1M46.8 34.3l-1.1 1.1M46.8 36.4l-1.1 1.1"/>
<path d="M46.8 38.6l-.6 .5M194 31.5h3.2M194 30.6h3.2M195.6 30.6h.1M195.6 31.5h.1M195.6 30.2v.4M195.6 31.5v.5M197.2 31.5h.1M197.2 30.6h.1M16.2 49.2h3.2M16.2 48.3h3.2M17.8 48.3h.1"/>
<path d="M17.8 49.2h.1M17.8 48v.3M17.8 49.2v.6M19.4 49.2h.1M19.4 48.3h.1M30.1 58.7h.1M30.1 58.7l.5 .5M30.6 59.2h.1M31.7 58.1h.1M31.7 58.1l1 1.1M31.7 58.1l-1.1 1.1M32.7 59.2h.1"/>
<path d="M33.8 58.1h.1M33.8 58.1l1 1.1M33.8 58.1l-1.1 1.1M34.8 59.2h.1M35.4 58.7l-.6 .5M44.6 49.2h3.2M44.6 48.3h3.2M46.2 48.3h.1M46.2 49.2h.1M46.2 48v.3M46.2 49.2v.6M47.8 49.2h.1"/>
<path d="M47.8 48.3h.1M224.6 45.7h.1M224.6 45.7l-.6 .5M224.6 45.7l1 1.1M225.6 46.8h.1M226.7 45.7h.1M226.7 45.7l-1.1 1.1M226.7 45.7l1.1 1.1M227.8 46.8h.1M228.8 45.7h.1M228.8 45.7l-1 1.1M228.8 45.7l.6 .5"/>
<path d="M229.4 46.2h.1M202.9 72.3h3.2M202.9 71.5h3.2M204.5 71.5h.1M204.5 72.3h.1M204.5 71.1v.4M204.5 72.3v.6M206.1 72.3h.1M206.1 71.5h.1M26.8 102.6h3.3M26.8 101.7h3.3M28.4 101.7h.1"/>
<path d="M28.4 102.6h.1M28.4 101.3v.4M28.4 102.6v.5M30.1 102.6h.1M30.1 101.7h.1M37.5 102.6h3.2M37.5 101.7h3.2M39.1 101.7h.1M39.1 102.6h.1M39.1 101.3v.4M39.1 102.6v.5M40.7 102.6h.1"/>
<path d="M40.7 101.7h.1M37.5 123.9h3.2M37.5 123h3.2M39.1 123h.1M39.1 123.9h.1M39.1 122.7v.3M39.1 123.9v.6M40.7 123.9h.1M40.7 123h.1M26.8 143.5h3.3M26.8 142.6h3.3M28.4 142.6h.1"/>
<path d="M28.4 143.5h.1M28.4 142.2v.4M28.4 143.5v.5M30.1 143.5h.1M30.1 142.6h.1M266 143.3h.1M266 145.5h.1M266 143.3l1 1.1M266 145.5l1 1M266.5 147h.1M266.5 141.7l.5 .5M267 142.2h.1"/>
<path d="M267 144.4h.1M267 146.5h.1M267 142.2l-1 1.1M267 144.4l-1 1.1M267 146.5l-.5 .5M155 168.4h.1M155 170.5h.1M155 168.4l1.1 1.1M155 170.5l1.1 1.1M155.6 172.1h.1M155.6 166.8l.5 .5M156.1 167.3h.1"/>
<path d="M156.1 169.5h.1M156.1 171.6h.1M156.1 167.3l-1.1 1.1M156.1 169.5l-1.1 1M156.1 171.6l-.5 .5M175.1 168.7h.1M175.1 170.9h.1M175.1 168.7l1.1 1.1M175.1 170.9l1.1 1M175.7 172.5h.1M175.7 167.1l.5 .6M176.2 167.7h.1"/>
<path d="M176.2 169.8h.1M176.2 171.9h.1M176.2 167.7l-1.1 1M176.2 169.8l-1.1 1.1M176.2 171.9l-.5 .6M185.1 175.7h.1M185.6 175.1h.1M185.6 175.1l1.1 1.1M185.6 175.1l-.5 .6M186.7 176.2h.1M187.7 175.1h.1M187.7 175.1l1.1 1.1"/>
<path d="M187.7 175.1l-1 1.1M188.8 176.2h.1M189.9 175.1h.1M189.9 175.1l.5 .6M189.9 175.1l-1.1 1.1M196.6 169.8h.1M196.6 169.8l.4 .5h1.8M197.9 168.6h.1M197.9 173.9h.1M197.9 166.8v1.8M197.9 172.1v1.8M198.8 170.3h.1"/>
<path d="M198.8 170.3l.3 .6M199.1 170.9h.1M156.6 190.8h.1M156.6 192.9h.1M156.6 190.8l1.1 1.1M156.6 192.9l1.1 1.1M157.2 194.5h.1M157.2 189.2l.5 .5M157.7 189.7h.1M157.7 191.9h.1M157.7 194h.1M157.7 189.7l-1.1 1.1"/>
<path d="M157.7 191.9l-1.1 1M157.7 194l-.5 .5M167.9 198.1h.1M167.9 194.5h.1M167.9 198.1h1.7M167.9 194.5v.9h3.5M168.2 196.3h.1M168.2 199.1h.1M168.2 198.1h.1M168.2 196.3h.7M168.2 199.1h.7M168.2 198.1v1"/>
<path d="M168.6 198.1h.1M168.6 196.3v1.8M169.1 196.3h.1M169.1 196.3h1M169.6 198.1h.1M169.6 196.3v1.8M170 199.1h.1M170 199.7h.1M170 199.1h1M170 198.6v1.1M170.3 196.3h.1M170.3 196.3h.7"/>
<path d="M170.7 196.3h.1M170.7 196.3v1.8h.7M171 199.1h.1M171 198.1v1M171.4 195.4h.1M171.4 198.1h.1M176.4 191.1h.1M176.4 193.3h.1M176.4 191.1l1.1 1.1M176.4 193.3l1.1 1.1M176.9 194.9h.1M176.9 189.5l.6 .6"/>
<path d="M177.5 190.1h.1M177.5 192.2h.1M177.5 194.4h.1M177.5 190.1l-1.1 1M177.5 192.2l-1.1 1.1M177.5 194.4l-.6 .5M186.9 198.1h.1M187.4 197.5h.1M187.4 197.5l1.1 1.1M187.4 197.5l-.5 .6M188.5 198.6h.1M189.5 197.5h.1"/>
<path d="M189.5 197.5l1.1 1.1M189.5 197.5l-1 1.1M190.6 198.6h.1M191.7 197.5h.1M191.7 197.5l.5 .6M191.7 197.5l-1.1 1.1M197 192.2h.1M197 192.2l.4 .5h1.7M198.2 191h.1M198.2 196.3h.1M198.2 189.2v1.8M198.2 194.5v1.8"/>
<path d="M199.1 192.7h.1M199.1 192.7l.4 .6M199.5 193.3h.1"/>
</g>
<g fill="#00f" stroke="#00f" stroke-width=".17">
<path d="M169.6 196.3l.4 1.1h-.8z"/>
<path d="M168.9 198.6l1.1 .5-1.1 .6z"/>
<path d="M196.6 168.6h2.5l-1.2 1.7z" fill-rule="evenodd"/>
<path d="M197.9 170.3l1.2 1.8h-2.5z" fill-rule="evenodd"/>
<path d="M197 191h2.5l-1.3 1.7z" fill-rule="evenodd"/>
<path d="M198.2 192.7l1.3 1.8h-2.5z" fill-rule="evenodd"/>
</g>
<g fill="#f0f" stroke="#f0f" stroke-width=".17">
<circle cx="46.2" cy="30.2" r=".32"/>
<circle cx="46.2" cy="42.7" r=".32"/>
<circle cx="17.8" cy="39.1" r=".32"/>
<circle cx="39.5" cy="80" r=".34"/>
<circle cx="28.8" cy="80" r=".34"/>
<circle cx="39.1" cy="96" r=".32"/>
<circle cx="28.4" cy="96" r=".32"/>
<circle cx="39.1" cy="136.9" r=".32"/>
<circle cx="28.4" cy="136.9" r=".32"/>
<circle cx="39.1" cy="117.3" r=".32"/>
<circle cx="28.4" cy="117.3" r=".32"/>
<circle cx="195.6" cy="26.6" r=".32"/>
<circle cx="204.4" cy="67.5" r=".32"/>
<circle cx="204.4" cy="124.4" r=".32"/>
<circle cx="204.4" cy="142.2" r=".32"/>
<circle cx="215.1" cy="142.2" r=".32"/>
<circle cx="273.6" cy="136.4" r=".34"/>
<circle cx="236.5" cy="26.6" r=".32"/>
<circle cx="155.6" cy="163.7" r=".32"/>
<circle cx="175.6" cy="175.6" r=".34"/>
<circle cx="155.6" cy="175.6" r=".32"/>
<circle cx="157.1" cy="198" r=".34"/>
<circle cx="157.1" cy="186.1" r=".34"/>
<circle cx="176.9" cy="198" r=".32"/>
<circle cx="197.9" cy="175.6" r=".34"/>
<circle cx="198.2" cy="198" r=".32"/>
<circle cx="269.7" cy="35.3" r=".34"/>
</g>
<text font-size="3.6" x="10.8" y="10.4">RK3566(OSC/PLL/PMUIO1/2)</text>
<g font-size="2.8" fill="#00f">
<text x="64" y="27.3">OSC</text>
<text x="87.1" y="27.3">PMUIO1</text>
<text x="100.1" y="27.3">Domain</text>
<text x="64" y="75.3">PMU</text>
<text x="71.4" y="75.3">PLL</text>
<text x="87.1" y="75.3">PMUIO2</text>
<text x="100.1" y="75.3">Domain</text>
<text x="64" y="110.8">SYS</text>
<text x="71.4" y="110.8">PLL</text>
<text x="87.1" y="132.2">PMUIO1/2/OSC</text>
<text x="110" y="132.2">Domain</text>
<text x="122.7" y="132.2">Logic</text>
<text x="133.8" y="132.2">Power</text>
</g>
<g font-size="2.3" fill="#00f">
<text x="87.1" y="30.4">Operating</text>
<text x="101.4" y="30.4">Voltage=3.3V</text>
<text x="119.9" y="30.4">Only</text>
<text x="87.1" y="78.4">Operating</text>
<text x="101.8" y="78.4">Voltage=1.8V/3.3V</text>
<text x="87.1" y="135.3">Operating</text>
<text x="101.7" y="135.3">Voltage=0.9V</text>
</g>
<g font-size="2.1" fill="#00f">
<text x="64" y="49.6">Operating</text>
<text x="64" y="51.7">Voltage</text>
<text x="64" y="53.8">=1.8V Only</text>
</g>
<g font-size="2.1">
<text x="252.3" y="202.7">RK3566_OSC/PLL/PMUIO</text>
<text x="255.7" y="199.1">ROCK Zero 3E</text>
</g>
<text font-size="1.8" fill="#00f" x="64" y="56.5">(PMUPLL_AVDD_1V8)</text>
<g font-size="1.6" fill="#000080">
<text x="62.2" y="22.6">U1G</text>
<text x="21.3" y="29.7">R3</text>
<text x="37.3" y="29.7">22R</text>
<text x="197.5" y="29.7">C27</text>
<text x="219.6" y="26.2">R2</text>
<text x="227.7" y="26.3">0R</text>
<text x="271.5" y="29">R104</text>
<text x="26.7" y="35.1">Y1</text>
<text x="197.5" y="31.5">100nF</text>
<text x="271.5" y="30.8">10K</text>
<text x="26.7" y="36.8">24MHz</text>
<text x="47.5" y="36.1">R4</text>
<text x="47.5" y="37.9">1M</text>
<text x="271.5" y="39.2">R106</text>
<text x="271.5" y="40.9">NC</text>
<text x="19.7" y="47.2">C28</text>
<text x="48.2" y="47.2">C29</text>
<text x="221.9" y="45.5">R5</text>
<text x="231.1" y="45.7">0R</text>
<text x="19.7" y="48.9">18pF</text>
<text x="48.2" y="48.9">18pF</text>
<text x="22.9" y="58.2">R6</text>
<text x="36.6" y="58.2">0R</text>
<text x="206.4" y="70.4">C30</text>
<text x="206.4" y="72.2">100nF</text>
<text x="30.8" y="84.7">C31</text>
<text x="30.8" y="86.4">1uF</text>
<text x="41.4" y="84.7">C32</text>
<text x="41.4" y="86.4">100nF</text>
<text x="30.4" y="100.7">C33</text>
<text x="41.1" y="100.7">C34</text>
<text x="30.4" y="102.4">1uF</text>
<text x="41.1" y="102.4">100nF</text>
<text x="30.4" y="122">C35</text>
<text x="30.4" y="123.8">1uF</text>
<text x="41.1" y="122">C36</text>
<text x="41.1" y="123.8">100nF</text>
<text x="206.2" y="127.3">C37</text>
<text x="206.2" y="129.1">100nF</text>
<text x="30.4" y="141.4">C38</text>
<text x="30.4" y="143.2">1uF</text>
<text x="41.1" y="141.4">C39</text>
<text x="41.1" y="143.2">100nF</text>
<text x="267.6" y="143.7">R7</text>
<text x="274.7" y="143.7">R8</text>
<text x="206.2" y="146.9">C40</text>
<text x="206.2" y="148.7">100nF</text>
<text x="216.9" y="146.9">C41</text>
<text x="216.9" y="148.7">1uF</text>
<text x="267.6" y="145.5">2.2K</text>
<text x="274.7" y="145.5">2.2K</text>
<text x="62.2" y="154.2">RK3566</text>
<text x="157.3" y="168.1">R11</text>
<text x="157.3" y="169.8">10K</text>
<text x="168" y="168.1">Q1</text>
<text x="168" y="169.8">2SK3018</text>
<text x="177.5" y="168.4">R12</text>
<text x="177.5" y="170.2">22K</text>
<text x="199.9" y="169.6">ED1</text>
<text x="199.9" y="171.4">BTR04G02</text>
<text x="182.2" y="175.2">100R</text>
<text x="190.1" y="175.2">R13</text>
<text x="159" y="190.5">R14</text>
<text x="169.6" y="190.5">Q2</text>
<text x="178.7" y="190.8">R15</text>
<text x="159" y="192.2">10K</text>
<text x="169.6" y="192.2">2SK3018</text>
<text x="178.7" y="192.6">22K</text>
<text x="184" y="197.6">100R</text>
<text x="191.8" y="197.6">R16</text>
<text x="200.2" y="192.1">ED2</text>
<text x="200.2" y="193.8">BTR04G02</text>
</g>
<g font-size="1.6">
<text x="267" y="21.5">VCC3V3_PMU</text>
<text x="57.4" y="29.8">AD38</text>
<text x="189.7" y="26.3">AG38</text>
<text x="197.4" y="33.2">10V</text>
<text x="24.6" y="38.7">1</text>
<text x="38.6" y="38.7">4</text>
<text x="24.6" y="42.3">2</text>
<text x="38.6" y="42.3">3</text>
<text x="57.4" y="42.3">AD37</text>
<text x="189.7" y="44.1">1P18</text>
<text x="189.7" y="45.8">1R20</text>
<text x="189.7" y="47.6">1P19</text>
<text x="19.7" y="50.8">50V</text>
<text x="48" y="51">50V</text>
<text x="189.7" y="49.4">1R19</text>
<text x="189.7" y="51.2">AF37</text>
<text x="189.7" y="53">AG37</text>
<text x="57.4" y="58.3">1M18</text>
<text x="189.7" y="58.3">AF38</text>
<text x="189.7" y="54.7">AJ38</text>
<text x="57.4" y="61.8">1N19</text>
<text x="57.4" y="63.6">1M19</text>
<text x="57.4" y="65.4">1N20</text>
<text x="201.8" y="63.2">PMUIO1</text>
<text x="222.2" y="63.7">VCC3V3_PMU</text>
<text x="57.4" y="67.2">1P20</text>
<text x="189.7" y="67.2">1P16</text>
<text x="14.9" y="75.9">VDDA0V9_PMU</text>
<text x="206.2" y="74.1">10V</text>
<text x="57.4" y="79.6">1P17</text>
<text x="189.7" y="81.4">1T20</text>
<text x="189.7" y="83.2">AJ37</text>
<text x="30.6" y="88.3">10V</text>
<text x="41.2" y="88.3">10V</text>
<text x="189.7" y="85">AK38</text>
<text x="189.7" y="86.7">AK37</text>
<text x="189.7" y="88.5">AM38</text>
<text x="14.6" y="91.9">VCCA1V8_PMU</text>
<text x="57.4" y="95.6">1N18</text>
<text x="189.7" y="90.3">1U20</text>
<text x="189.7" y="92.1">1R16</text>
<text x="189.7" y="93.9">1R17</text>
<text x="189.7" y="97.4">1T19</text>
<text x="189.7" y="99.2">1R18</text>
<text x="189.7" y="101">AM37</text>
<text x="30.2" y="104.3">10V</text>
<text x="40.9" y="104.3">10V</text>
<text x="57.4" y="102.7">1N17</text>
<text x="189.7" y="102.7">AN38</text>
<text x="189.7" y="104.5">AN37</text>
<text x="189.7" y="106.3">1U19</text>
<text x="15.8" y="113.3">VDDA_0V9</text>
<text x="189.7" y="108.1">1T18</text>
<text x="189.7" y="109.9">1V20</text>
<text x="189.7" y="113.4">1V19</text>
<text x="58.3" y="117">1H5</text>
<text x="189.7" y="115.2">1U18</text>
<text x="30.2" y="125.7">10V</text>
<text x="40.9" y="125.7">10V</text>
<text x="189.7" y="124.1">1N15</text>
<text x="200" y="120.1">VCCA1V8_PMU</text>
<text x="206.2" y="131">10V</text>
<text x="271" y="131.9">VCCA1V8_PMU</text>
<text x="15.8" y="132.8">VCCA_1V8</text>
<text x="58.3" y="136.5">1H4</text>
<text x="210.3" y="136.1">VDDA0V9_PMU</text>
<text x="189.7" y="141.9">1N16</text>
<text x="30.2" y="145.2">10V</text>
<text x="40.9" y="145.2">10V</text>
<text x="58.3" y="149">1J5</text>
<text x="206.2" y="150.6">10V</text>
<text x="216.9" y="150.6">10V</text>
<text x="152.6" y="160.4">VCCA1V8_PMU</text>
<text x="172.6" y="160.4">VCC3V3_PMU</text>
<text x="165.9" y="170.9" transform="rotate(-90 165.9 170.9)">1</text>
<text x="164.1" y="175.3">2</text>
<text x="171" y="175.3">3</text>
<text x="154.1" y="182.8">VCCA1V8_PMU</text>
<text x="173.9" y="183.2">VCC3V3_PMU</text>
<text x="165.7" y="197.7">2</text>
<text x="167.5" y="193.3" transform="rotate(-90 167.5 193.3)">1</text>
<text x="172.6" y="197.7">3</text>
<text x="228.8" y="199">Size</text>
<text x="229.7" y="202.1">A3</text>
<text x="235.4" y="202.5">Page Name:</text>
<text x="240" y="198.6">Title:</text>
<text x="287.3" y="199">REV</text>
<text x="288" y="202.2">1.2</text>
<text x="228.6" y="205">Date:</text>
<text x="234.7" y="204.8">Wednesday, December 27, 2023</text>
<text x="263.1" y="205">Sheet</text>
<text x="272" y="205">06</text>
<text x="277.4" y="205">o f</text>
<text x="282.5" y="205">19</text>
</g>
<g font-size="1.6" fill="#f00">
<text x="48.3" y="29.9">XOUT24M</text>
<text x="240.6" y="26.9">RESETn</text>
<text x="251.9" y="35.9">FLASH_VOL_SEL</text>
<text x="48.3" y="42.3">XIN24M</text>
<text x="195.9" y="45.5">TSADC_SHUT_M0</text>
<text x="209.8" y="44.7">USER_LED2</text>
<text x="202.7" y="50">PMIC_INT_L</text>
<text x="202.7" y="51.8">SDMMC0_DET_L</text>
<text x="203" y="48.2">PMIC_SLEEP_H</text>
<text x="41.2" y="57.9">DFTJTAG_TRSTn_d</text>
<text x="202.5" y="58.9">FLASH_VOL_SEL</text>
<text x="205.2" y="83.8">I2C0_SCL_PMIC</text>
<text x="205.2" y="82">PMIC_32KOUT_SOC</text>
<text x="208.4" y="85.6">I2C0_SDA_PMIC</text>
<text x="206.4" y="107.1">USB3.0_EN_H</text>
<text x="206.4" y="114.2">UART2_RX_MO</text>
<text x="206.6" y="116.3">UART2_TX_MO</text>
<text x="254.4" y="151.6">I2C0_SCL_PMIC</text>
<text x="254.4" y="153.4">I2C0_SDA_PMIC</text>
<text x="140.1" y="176.1">UART2_RX_MO</text>
<text x="209.5" y="176.1">UART2_RX</text>
<text x="142.4" y="198.5">UART2_TX_MO</text>
<text x="210.1" y="198.5">UART2_TX</text>
</g>
<g font-size="1.6" fill="#004080">
<text x="182.2" y="27.3">nPOR_u</text>
<text x="63.1" y="30.9">XOUT24M</text>
<text x="27.6" y="39.8">X1</text>
<text x="33.8" y="39.8">GND</text>
<text x="27.6" y="43.3">GND</text>
<text x="34.7" y="43.3">X2</text>
<text x="63.1" y="43.3">XIN24M</text>
<text x="178.7" y="45.1">GPIO0_A0_d</text>
<text x="178.7" y="46.9">GPIO0_A1_z</text>
<text x="178.7" y="48.6">GPIO0_A2_d</text>
<text x="178.7" y="50.4">GPIO0_A3_u</text>
<text x="178.7" y="52.2">GPIO0_A4_u</text>
<text x="178.7" y="54">GPIO0_A5_d</text>
<text x="63.1" y="59.3">TVSS</text>
<text x="178.7" y="59.3">GPIO0_A7_u</text>
<text x="178.7" y="55.8">GPIO0_A6_d</text>
<text x="63.1" y="62.9">GPIO0_D3_d</text>
<text x="63.1" y="64.6">GPIO0_D4_d</text>
<text x="63.1" y="66.4">GPIO0_D5_d</text>
<text x="63.1" y="68.2">GPIO0_D6_d</text>
<text x="182.2" y="68.2">PMUIO1</text>
<text x="63.1" y="80.6">PMUPLL_AVDD_0V9</text>
<text x="178.7" y="82.4">GPIO0_B0_u</text>
<text x="178.7" y="84.2">GPIO0_B1_u</text>
<text x="178.7" y="86">GPIO0_B2_u</text>
<text x="178.7" y="87.8">GPIO0_B3_u</text>
<text x="178.7" y="89.5">GPIO0_B4_u</text>
<text x="178.7" y="91.3">GPIO0_B5_u</text>
<text x="178.7" y="93.1">GPIO0_B6_u</text>
<text x="178.7" y="94.9">GPIO0_B7_d</text>
<text x="63.1" y="96.6">PMUPLL_AVDD_1V8</text>
<text x="178.7" y="98.4">GPIO0_C0_d</text>
<text x="178.7" y="100.2">GPIO0_C1_d</text>
<text x="178.7" y="102">GPIO0_C2_d</text>
<text x="63.1" y="103.8">PMUPLL_AVSS</text>
<text x="178.7" y="103.8">GPIO0_C3_d</text>
<text x="178.7" y="105.5">GPIO0_C4_d</text>
<text x="178.7" y="107.3">GPIO0_C5_d</text>
<text x="178.7" y="109.1">GPIO0_C6_d</text>
<text x="178.7" y="110.9">GPIO0_C7_d</text>
<text x="63.1" y="118">SYSPLL_AVDD_0V9</text>
<text x="178.7" y="114.4">GPIO0_D0_u</text>
<text x="178.7" y="116.2">GPIO0_D1_u</text>
<text x="182.2" y="125.1">PMUIO2</text>
<text x="63.1" y="137.5">SYSPLL_AVDD_1V8</text>
<text x="172.5" y="142.9">PMU_VDD_LOGIC_0V9</text>
<text x="63.1" y="150">SYSPLL_AVSS</text>
</g>
<g font-size="1.5" fill="#00f">
<text x="142.2" y="46.7">TSADC_SHUT_M0</text>
<text x="160" y="46.7">/ TSADC_SHUT_ORG</text>
<text x="161.8" y="45">REFCLK_OUT</text>
<text x="176" y="45">/</text>
<text x="176" y="46.7">/</text>
<text x="112" y="52.1">SDMMC0_DET</text>
<text x="112" y="53.8">SDMMC0_PWREN</text>
<text x="124.5" y="53.8">/ SATA_MP_SWITCH</text>
<text x="124.5" y="52.1">/ SATA_CP_DET</text>
<text x="126.2" y="48.5">PMIC_SLEEP</text>
<text x="140.5" y="53.8">/ PCIE20_CLKREQn_M0</text>
<text x="160" y="53.8">/</text>
<text x="160" y="48.5">/ TSADC_SHUT_M1</text>
<text x="176" y="48.5">/</text>
<text x="176" y="52.1">/</text>
<text x="176" y="53.8">/</text>
<text x="176" y="50.3">/</text>
<text x="99.6" y="55.6">GPU_PWREN</text>
<text x="124.5" y="55.6">/ SATA_CP_POD</text>
<text x="160" y="55.6">/</text>
<text x="161.8" y="59.2">FLASH_VOL_SEL</text>
<text x="176" y="59.2">/</text>
<text x="176" y="55.6">/</text>
<text x="106.7" y="82.3">CLK32K_IN</text>
<text x="120.9" y="82.3">/ CLK32K_OUT0</text>
<text x="176" y="82.3">/</text>
<text x="106.7" y="85.9">I2C0_SDA</text>
<text x="106.7" y="87.6">I2C1_SCL</text>
<text x="106.7" y="89.4">I2C1_SDA</text>
<text x="106.7" y="84.1">I2C0_SCL</text>
<text x="136.9" y="89.4">/ PCIE20_BUTTONRSTn</text>
<text x="160" y="89.4">/ MCU_JTAG_TCK</text>
<text x="160" y="87.6">/ MCU_JTAG_TDO</text>
<text x="176" y="87.6">/</text>
<text x="176" y="89.4">/</text>
<text x="176" y="85.9">/</text>
<text x="176" y="84.1">/</text>
<text x="87.1" y="93">PWM2_M1</text>
<text x="87.1" y="91.2">PWM1_M1</text>
<text x="87.1" y="94.7">PWM0_M0 / CPUAVS</text>
<text x="104.9" y="93">/ I2C2_SDA_M0</text>
<text x="104.9" y="91.2">/ I2C2_SCL_M0</text>
<text x="120.9" y="91.2">/ SPI0_CLK_M0</text>
<text x="120.9" y="93">/ SPI0_MOSI_M0</text>
<text x="136.9" y="93">/ PCIE20_PERSTn_M0</text>
<text x="136.9" y="91.2">/ PCIE20_WAKEn_M0</text>
<text x="176" y="91.2">/</text>
<text x="176" y="93">/</text>
<text x="176" y="94.7">/</text>
<text x="87.1" y="101.9">PWM3_IR</text>
<text x="87.1" y="100.1">PWM2_M0 / NPUAVS</text>
<text x="87.1" y="98.3">PWM1_M0 / GPUAVS</text>
<text x="104.9" y="101.9">/ EDP_HPDIN_M1</text>
<text x="136.9" y="98.3">/ UART0_RX</text>
<text x="136.9" y="100.1">/ UART0_TX</text>
<text x="160" y="100.1">/ MCU_JTAG_TDI</text>
<text x="160" y="101.9">/ MCU_JTAG_TMS</text>
<text x="176" y="98.3">/</text>
<text x="176" y="101.9">/</text>
<text x="176" y="100.1">/</text>
<text x="87.1" y="103.6">PWM4</text>
<text x="87.1" y="105.4">PWM5</text>
<text x="87.1" y="107.2">PWM6</text>
<text x="94.2" y="103.6">/ VOP_PWM_M0</text>
<text x="120.9" y="105.4">/ SPI0_CS1_M0</text>
<text x="120.9" y="107.2">/ SPI0_MISO_M0</text>
<text x="136.9" y="105.4">/ UART0_RTSn</text>
<text x="160" y="105.4">/</text>
<text x="160" y="103.6">/ MCU_JTAG_TRSTn</text>
<text x="160" y="107.2">/</text>
<text x="176" y="107.2">/</text>
<text x="176" y="103.6">/</text>
<text x="176" y="105.4">/</text>
<text x="87.1" y="109">PWM7_IR</text>
<text x="87.1" y="110.7">PWM0_M1</text>
<text x="104.9" y="110.7">/ HDMITX_CEC_M1</text>
<text x="120.9" y="109">/ SPI0_CS0_M0</text>
<text x="136.9" y="110.7">/ UART0_CTSn</text>
<text x="160" y="110.7">/</text>
<text x="160" y="109">/</text>
<text x="176" y="110.7">/</text>
<text x="176" y="109">/</text>
<text x="161.8" y="114.3">UART2_RX_M0</text>
<text x="161.8" y="116.1">UART2_TX_M0</text>
<text x="176" y="116.1">/</text>
<text x="176" y="114.3">/</text>
</g>
<g font-size="1.3">
<text x="30.8" y="1.3">5</text>
<text x="88.8" y="1.3">4</text>
<text x="146.9" y="1.3">3</text>
<text x="205" y="1.3">2</text>
<text x="263.1" y="1.3">1</text>
<text x=".5" y="28.4">D</text>
<text x="292.6" y="28.4">D</text>
<text x=".5" y="79.5">C</text>
<text x="292.6" y="79.5">C</text>
<text x=".5" y="130.6">B</text>
<text x="292.6" y="130.6">B</text>
<text x=".5" y="181.7">A</text>
<text x="292.6" y="181.7">A</text>
<text x="30.8" y="207.4">5</text>
<text x="88.8" y="207.4">4</text>
<text x="146.9" y="207.4">3</text>
<text x="205" y="207.4">2</text>
<text x="263.1" y="207.4">1</text>
</g>
</svg>
